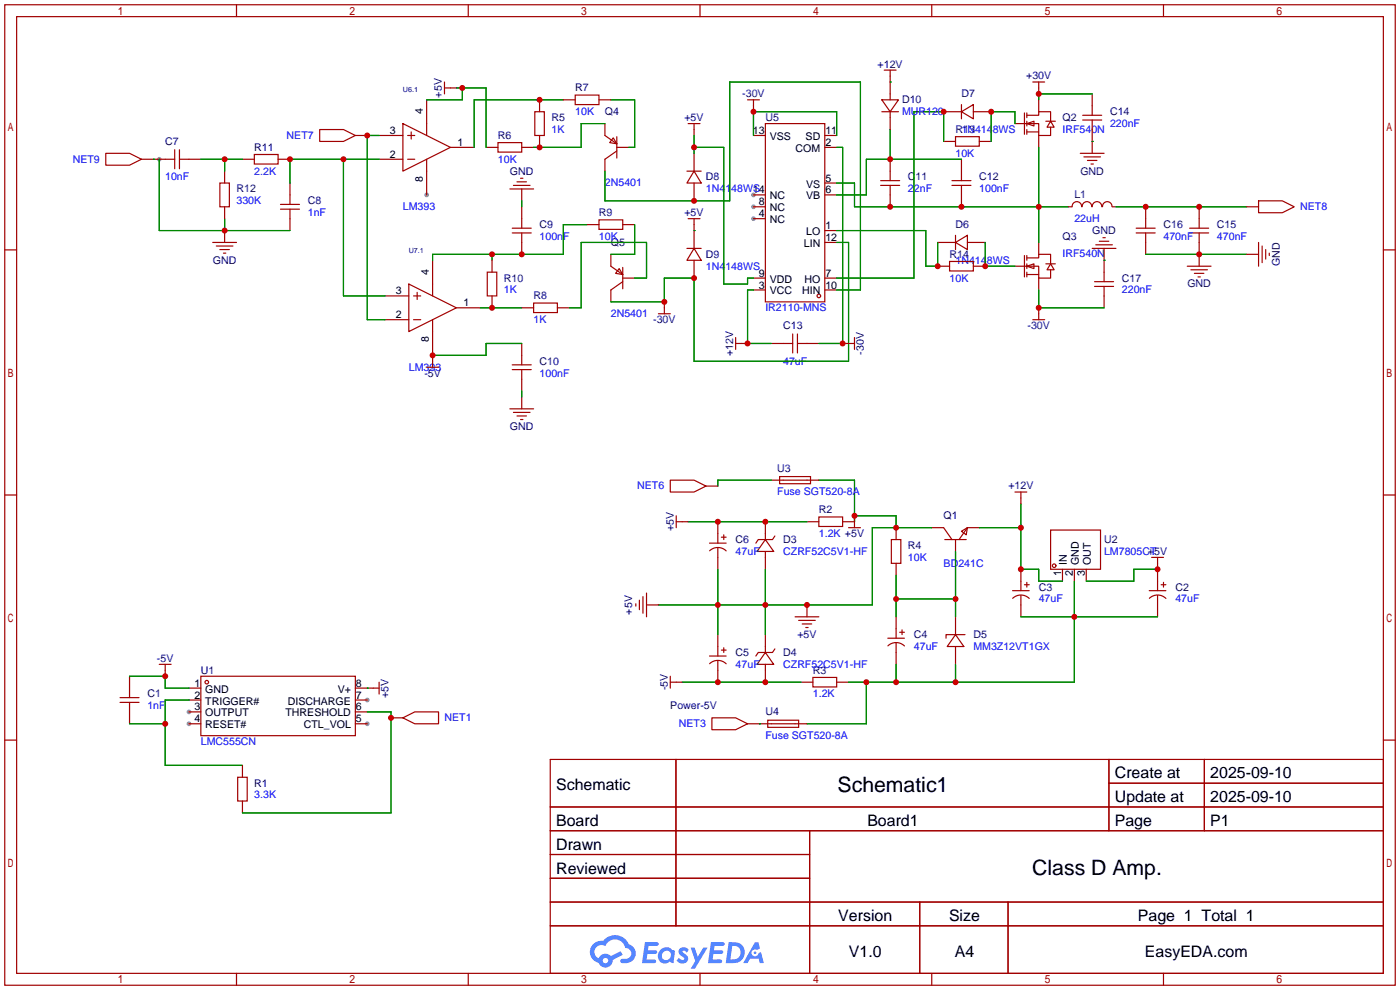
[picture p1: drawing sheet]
<svg xmlns="http://www.w3.org/2000/svg" width="299mm" height="212mm" viewBox="0 0 299 212" stroke-linecap="round" stroke-linejoin="round" font-family="sans-serif">
<g fill="#999">
<circle cx="78.5" cy="149.6" r=".51"/>
<circle cx="78.5" cy="154.7" r=".51"/>
<circle cx="40.4" cy="154.7" r=".51"/>
<circle cx="40.4" cy="152.1" r=".51"/>
<circle cx="161" cy="41.7" r=".51"/>
<circle cx="161" cy="44.2" r=".51"/>
<circle cx="161" cy="46.7" r=".51"/>
<circle cx="91.2" cy="41.7" r=".51"/>
<circle cx="34" cy="34" r=".51"/>
</g>
<g fill="none" stroke="#a10000" stroke-width=".25">
<path d="M1 1h297.2v209.6h-297.2zM3.6 3.6h292.1v204.4h-292.1zM50.5 1v2.6M100.1 1v2.6M149.6 1v2.6M199.1 1v2.6M248.7 1v2.6M1 53.4h2.6M295.7 53.4h2.5M1 105.8h2.6M295.7 105.8h2.5M1 158.2h2.6"/>
<path d="M295.7 158.2h2.5M117.6 162.3h178.1v45.7h-178.1zM117.6 172.5h178.1M117.6 177.5h178.1M144.5 162.3v35.6M173 177.5v30.5M237 162.3v15.2M237 167.4h58.7M257.4 162.3v15.2M117.6 182.6h55.4M117.6 192.8h178.1M117.6 187.7h55.4"/>
<path d="M117.6 197.9h178.1M196.6 192.8v15.2M215.4 192.8v15.2M50.5 208v2.6M100.1 208v2.6M149.6 208v2.6M199.1 208v2.6M248.7 208v2.6"/>
</g>
<g fill="#5487ff">
<path d="M145.3 202.7a1.3 1.3 0 0 1 1.9 .3l-.4 .6a.54 .54 0 0 0-.9-.2l.1 .2a1.34 1.34 0 0 1 .9 1.8 1.47 1.47 0 0 1-2.3-.1l.5-.6 .8 .5a.31 .31 0 0 0 .4-.3 .31 .31 0 0 0-.3-.4 1.12 1.12 0 0 1-.7-1.8z"/>
<path d="M147.6 202.5h.9l.6 2 1.2-2h.9l-2.7 4.6h-.9l1-1.7z"/>
<path d="M137.8 201.4h1.7a1.31 1.31 0 0 1 1.2 .2 .4 .4 0 0 1-.3 .5l-1.8 .1-.1 .9h1.6a.4 .4 0 0 1 .4 .4 .4 .4 0 0 1-.5 .4h-1.6l-.2 1.2h1.4a.46 .46 0 0 1 .5 0 .46 .46 0 0 1 .1 .5l-.4 .2h-2.6z"/>
<path d="M151.9 201.4h1.7a1.32 1.32 0 0 1 1.2 .2 .39 .39 0 0 1-.3 .5l-1.8 .1-.1 .9h1.6a.4 .4 0 0 1 .4 .4 .4 .4 0 0 1-.4 .4h-1.7l-.2 1.2h1.4a.46 .46 0 0 1 .5 0 .46 .46 0 0 1 .1 .5l-.4 .2h-2.6z"/>
<path d="M161.3 201.4h.8l.3 1.3-.6 .4a.75 .75 0 0 0-1.1 .3 .75 .75 0 0 0 .5 1 .75 .75 0 0 0 .9-.7l.5-.2 .6 2.3h-.8l-.3-.9h-1.8l-.5 .9h-1z"/>
<path d="M155.7 201.4l-.6 4.4h1.5a2.27 2.27 0 0 0 2.6-2.2 2.27 2.27 0 0 0-2.7-2.2zM156.5 202.1a1.5 1.5 0 0 1 1.8 1.6 1.5 1.5 0 0 1-1.9 1.4h-.3z"/>
<path d="M141.2 203a1.6 1.6 0 0 0-.3 2.3 1.6 1.6 0 0 0 2.3 .2l.7 .3 .3-2.4-.1-.3-.5-.1a1.58 1.58 0 0 0-2.4 0zM141.8 203.5a.98 .98 0 0 1 1.6 .4 .98 .98 0 0 1-1.1 1.3 .94 .94 0 0 1-.9-.7 .94 .94 0 0 1 .4-1z"/>
<path d="M126.8 201.8a2.37 2.37 0 0 0 1.1 4 1.54 1.54 0 0 0 1.8 1 1.54 1.54 0 0 0 1.2-1.6l2.2-1.1-.5-.8-2 1a1.57 1.57 0 0 0-2.7 .5 1.5 1.5 0 0 1-.7-2.1 1.5 1.5 0 0 1 2.2-.5 2.23 2.23 0 0 1 2.3-1.4 2.23 2.23 0 0 1 2 1.8 1.16 1.16 0 0 1 1.2 1.1 1.16 1.16 0 0 1-1.1 1.2h-.7a.47 .47 0 0 0-.5 .4 .47 .47 0 0 0 .4 .5 2.17 2.17 0 0 0 2.5-.9 2.17 2.17 0 0 0-.3-2.7l-.8-.4a3.2 3.2 0 0 0-5.5-.7l-1.1 .1zM128.8 205.3a.6 .6 0 0 1 1.2 0 .6 .6 0 0 1-1.2 0z"/>
<circle cx="161.4" cy="203.6" r=".28"/>
</g>
<g fill="none" stroke="#a10000" stroke-width=".25">
<path d="M95 18.8h2.5M95 17.5v2.6M189 15h2.5M190.2 15v6.3M220.7 17.5h2.6M222 17.5v2.6M22.6 32.8h5.1l2.5 1.2-2.5 1.3h-5.1zM30.2 34h7.1M37.3 32v4.1M38.4 34h4.5M38.4 32v4.1M47 39.1h2v5.1h-2z"/>
<path d="M48 36.6v2.5M51.8 34h2.6M54.4 33h5v2.1h-5zM59.4 34h2.6M62 39.1v4.6M68.3 27.7h5.1l2.5 1.3-2.5 1.2h-5.1zM75.9 29h2.6M81 29h5.1M81 34h5.1M86.1 26.4l10.2 5.1-10.2 5.1zM87.1 29h1.5M87.1 34h1.5"/>
<path d="M87.9 28.2v1.5M91.2 21.3v7.7M91.2 34v7.7M96.3 31.5h5M103.9 31.5h2.5M106.4 30.5h5.1v2h-5.1zM109.7 39.6h3.6M110.5 38.9h2M111.3 38.1h.5M111.5 31.5h2.5M114.3 23.9h2v5.1h-2zM115.3 21.3v2.6"/>
<path d="M115.3 29v2.5M120.4 21.3h2.5M122.9 20.3h5.1v2.1h-5.1zM128 21.3h2.6M129.3 26.4v2.6l2.5 1.7M131.1 29.5l.7 1.2-1.5-.2zM131.8 31.5h2.6M131.8 32.3l-2.5 1.7v2.6M131.8 29.2v4.6M146.8 36.6h3.1M147.1 26.4h2.5M148.3 36.6l1.6 2.5h-3.1z"/>
<path d="M148.3 26.4v2.6M148.3 32.8v3.8M148.3 39.1v3.8M159.8 21.3h2.5M161 29h2.6M161 21.3v2.6M163.6 26.4h12.7v38.1h-12.7zM176.3 39.1h2.5M176.3 31.5h2.5M176.3 29h2.5M188.2 38.6h4.1M188.2 39.6h4.1"/>
<path d="M188.5 21.3h3.5l-1.8 2.6zM188.5 23.9h3.5M190.2 23.9v3.8M190.2 34v4.6M190.2 39.6v4.6M201.7 23.9h3.8M201.7 30.2h2.5M203.5 38.6h4M203.5 39.6h4M204.2 29.2h5.1v2h-5.1zM205.5 23.9l2.5-1.5v3zM205.5 22.4v3"/>
<path d="M205.5 34v4.6M205.5 39.6v4.6M208 23.9h3.8M209.3 30.2h2.5M216.9 26.4h2.6M218.9 24.1v4.6M219.5 26.4h2.5v2.6h2.5v-1.8M219.5 24.6h2.5v-.7h2.5v2M219.5 26.4l1.5-.5v1zM219.5 24.1v1M219.5 25.9v1M219.5 27.7v1"/>
<path d="M219.5 28.2h2.5M222 21.3v2.6M222 29v2.5M223.5 25.9h2.1M224.5 25.9l.8 1.3h-1.5zM230.9 32.8h5.1M231.4 24.6h4.1M231.4 25.7h4.1M231.6 33.5h3.6M232.4 34.3h2M233.2 35.1h.5M233.4 20.1v4.5"/>
<path d="M233.4 25.7v7.1M45.5 51.8h5M46.2 52.6h3.6M47 53.3h2M47.8 54.1h.5M48 44.2v2.5M48 49.3v2.5M59.9 43.7h4.1M59.9 44.7h4.1M62 44.7v4.6M92.5 55.6v7.6M104.1 58.2h2.1v5h-2.1z"/>
<path d="M105.2 55.6v2.6M109 40.4h5M109.5 49.8h4M109.5 48.8h4M111.5 40.4v2.5M111.5 44.2v4.6M111.5 49.8v4.6M125.5 48h2.5M128 47h5.1v2h-5.1zM130.6 54.4v2.5l2.5 1.8M132.3 57.4l.8 1.3-1.5-.3zM133.1 59.4h2.5"/>
<path d="M133.1 57.2v4.5M133.1 48h2.5M146.8 53.1h3.1M147.1 46.7h2.5M148.3 53.1l1.6 2.5h-3.1zM148.3 46.7v6.4M148.3 55.6v3.8M161 59.4h2.6M161 41.7h2.6M161 44.2h2.6M161 46.7h2.6M176.3 59.4h2.5"/>
<path d="M176.3 51.8h2.5M176.3 49.3h2.5M176.3 41.7h2.5M200.4 56.9h2.5M200.4 51.8h3.8M202.9 55.9h5.1v2h-5.1zM204.2 51.8l2.6-1.5v3zM204.2 50.3v3M206.8 51.8h3.8M208 56.9h2.6M216.9 56.9h2.6M218.9 54.6v4.6"/>
<path d="M219.5 56.9h2.5v2.5h2.5v-1.7M219.5 55.1h2.5v-.7h2.5v2M219.5 56.9l1.5-.5v1zM219.5 54.6v1M219.5 56.4v1M219.5 58.2v1M219.5 58.7h2.5M222 51.8v2.6M222 59.4v2.6M223.5 56.4h2.1M224.5 56.4l.8 1.3h-1.5zM228.3 44.2h.8"/>
<path d="M229.1 44.2a1.01 1.01 0 0 1 1-1.1 1.01 1.01 0 0 1 1.1 1.1M231.3 44.2a1.01 1.01 0 0 1 1-1.1 1.01 1.01 0 0 1 1 1.1M233.4 53.1h5.1M233.4 44.2a1.01 1.01 0 0 1 1.1-1.1 1.01 1.01 0 0 1 1 1.1M234.2 52.3h3.5M234.9 51.6h2.1M235.6 44.2a1.01 1.01 0 0 1 1-1.1 1.01 1.01 0 0 1 1.1 1.1M235.7 50.8h.5M236 53.1v7.1M237.7 44.2h.8M242.8 49.8h4.1M242.8 48.8h4.1"/>
<path d="M244.9 44.2v4.6M244.9 49.8v4.6M253.7 56.9h5.1M254.3 49.8h4M254.3 48.8h4M254.5 57.7h3.6M255.3 58.4h2M256 59.2h.5M256.3 44.2v4.6M256.3 49.8v7.1M266.4 44.2h2.6M266.4 54.4h2.6"/>
<path d="M269 42.9h5.1l2.5 1.3-2.5 1.3h-5.1zM269 51.8v5.1M269.7 52.6v3.5M270.5 53.3v2.1M271.3 54.1v.5M82.3 68.3h5.1M82.3 63.2h5.1M87.4 60.7l10.1 5.1-10.1 5.1zM88.4 68.3h1.5M88.4 63.2h1.5M89.2 62.5v1.5M91.2 78.5h2.5"/>
<path d="M92.5 68.3v10.2M97.5 65.8h5.1M105.2 63.2v2.6M109.5 79h4M109.5 78h4M111.5 65.8h2.5M111.5 73.4v4.6M111.5 79v4.6M114 64.8h5.1v2h-5.1zM119.1 65.8h2.6M133.1 60.2l-2.5 1.8v2.5M140.7 67.1h2.6"/>
<path d="M142 64.5v2.6M157.2 73.4h2.6M157.2 72.1v2.6M161 62h2.6M164.8 73.4h4.6M169.4 71.4v4M170.4 73.4h4.6M170.4 71.4v4M176.3 62h2.5M180.1 73.4h2.5M182.6 72.1v2.6M220.7 68.3h2.6"/>
<path d="M222 65.8v2.5M233.9 60.2h4.1M233.9 61.2h4.1M236 61.2v4.6M109 87.4h5M109.7 88.1h3.6M110.5 88.9h2M111.3 89.7h.5M111.5 84.8v2.6M143.3 102.6h5l2.6 1.3-2.6 1.3h-5zM144.5 111.5h2.6M144.5 110.2v2.6"/>
<path d="M150.9 103.9h2.5M151.6 116.1h3.6M151.7 117.7a2.54 2.54 0 0 1 3.5 0M153.4 111.5v4.6M153.4 117.1v4.6M154.2 114.8h1M154.7 114.3v1M163.6 115.3l1.8 2.6h-3.6zM163.6 111.5v3.8M163.6 117.9v3.8M164.8 102.6h10.2M165.6 114.6l-.5 .7h-3l-.6 .8"/>
<path d="M166.6 101.9h6.6v1.5h-6.6zM172.5 111.5h2.5M175 110.5h5.1v2h-5.1zM180.1 111.5h2.5M181.4 112.8h2.5M182.6 110.2v2.6M190.5 115.3h2v5.1h-2zM191.5 112.8v2.5M199.1 112.8h2.6l1.8 2.5M201.9 115.3h4.6M204.2 115.3v2.6M205.5 113.5l1.3-.7-.3 1.5z"/>
<path d="M206.8 112.8h2.5M206.8 112.8l-1.8 2.5M216.9 105.2h2.6M218.2 105.2v2.5M224.5 113.3h10.7v8.4h-10.7zM246.1 119.1h2.6M247.4 119.1v7.1M135.9 129v.5M136.7 128.3v2M137.4 127.5v3.6M138.2 129.3h2.5M138.2 126.7v5.1"/>
<path d="M153.4 135.6v4.6M154.2 138.9h1M154.7 138.4v1M163.6 139.4l1.8 2.6h-3.6zM163.6 135.6v3.8M165.6 138.7l-.5 .7h-3l-.6 .8M169.9 131.8h5.1M170.7 132.6h3.5M171.4 133.4h2.1M172.2 134.1h.5M172.5 129.3v2.5M189.7 136.4h3.6"/>
<path d="M189.8 138a2.54 2.54 0 0 1 3.5 .1M191.5 120.4v2.5M191.5 131.8v4.6M191.5 137.4v4.6M192.3 135.1h1M192.8 134.6v1M204.2 135.6l1.8 2.6h-3.6zM204.2 131.8v3.8M204.2 138.2v3.8M206.2 135.6h-4v.8M216.4 126.2h3.6M216.4 127.9a2.54 2.54 0 0 1 3.6 0"/>
<path d="M218.2 121.7v4.5M218.2 127.3v4.5M218.9 125h1.1M219.5 124.5v1M227.1 121.7v2.5M229.6 121.7v2.5M232.2 121.7v2.5M245.6 126.2h3.6M245.6 127.9a2.54 2.54 0 0 1 3.6 0M247.4 127.3v4.5M248.2 125h1M248.7 124.5v1"/>
<path d="M25.7 149.1h4M25.7 150.1h4M27.7 144.5v4.6M27.7 150.1v4.6M34 142h2.6M35.3 142v2.5M40.4 147.1h2.5M40.4 149.6h2.5M40.4 152.1h2.5M40.4 154.7h2.5M42.9 144.5h33v12.7h-33zM75.9 147.1h5.1"/>
<path d="M75.9 149.6h2.6M75.9 152.1h2.6M75.9 154.7h2.6M81 145.8v2.5M83.6 153.4h2.5M86.1 153.4l2.5-1.3h5.1v2.6h-5.1zM143.3 145.8h2.5M143.3 144.5v2.6M151.6 140.2h3.6M151.7 141.8a2.54 2.54 0 0 1 3.5 .1M152.1 153.4h5.1l2.6 1.3-2.6 1.3h-5.1zM153.4 141.2v4.6"/>
<path d="M159.8 154.7h12.7M163.6 142v3.8M164.1 153.9h6.6v1.5h-6.6zM171.2 145.8h2.5M173.7 144.8h5.1v2h-5.1zM178.8 145.8h2.6M50.8 166.1h2v5.1h-2zM51.8 163.6v2.5M51.8 171.2v2.5"/>
<circle cx="175" cy="63.2" r=".38"/>
<circle cx="225.3" cy="120.9" r=".38"/>
<circle cx="44.2" cy="145.8" r=".38"/>
</g>
<g fill="none" stroke="#008700" stroke-width=".25">
<path d="M97.5 18.8h6.4v12.7M98.8 18.8v2.5h-7.6M190.2 17.5h.1M32.8 34h.1M34 34v15.3h28M42.9 34h8.9M48 34v2.6M73.4 34v29.2h8.9M81 34h-19v5.1M81 29h-2.5v39.3h3.8M120.4 21.3h-19.1v10.2M129.3 26.4h-5.1v5.1h-10.2"/>
<path d="M129.3 36.6v6.3h26.7v-25.4h27.9v44.5h-5.1M130.6 21.3h5v10.2h-1.2M148.3 31.5h6.4v29.2h5.1v-1.3h1.2M148.3 29v3.8M161 29v-5.1h17.8v5.1M178.8 39.1h3.8v5.1h45.7M178.8 31.5h1.3v41.9h-5.1M190.2 27.7v6.3M201.7 30.2v-6.3h-6.4v35.5h-16.5M205.5 34h-20.3v7.7h-6.4M216.9 26.4v-2.5h-5.1v6.3M222 31.5v20.3"/>
<path d="M233.4 30.2h.1M233.4 20.1h-11.4v1.2M48 46.7v2.6M105.2 54.4v1.2M111.5 42.9v1.3M125.5 48h-5.1v6.4h-27.9v1.2M135.6 59.4h2.6v-7.6h-14v14h-2.5M135.6 48v6.4h-5M148.3 49.3h.1M178.8 51.8h2.6v25.4h-33.1v-17.8h-6.3v5.1h-11.4M178.8 49.3h19.1v7.6h2.5v-5.1M210.6 51.8v5.1h6.3"/>
<path d="M236 55.6h.1M238.5 44.2h27.9M244.9 54.4h21.5M102.6 65.8h8.9M111.5 73.4h-7.6v2.5h-11.4M161 62h-1.2v11.4h5M222 62v3.8h14M111.5 83.6v1.2M147.1 111.5h25.4M164.8 102.6h-11.4v1.3M175 102.6h7.6v8.9M182.6 110.2h8.9v2.6"/>
<path d="M199.1 112.8h-12.7v16.5h-45.7M204.2 117.9v13.9M209.3 112.8h8.9M218.2 107.7v14h3.8v2.5h5.1M153.4 121.7v13.9M163.6 121.7v13.9M191.5 122.9v8.9M191.5 128h12.7M218.2 131.8h29.2M229.6 124.2v21.6h-48.2M247.4 121.7h-5.1v2.5h-10.1M27.7 154.7h7.6"/>
<path d="M27.7 144.5h7.6v2.6h5.1M40.4 149.6h-5.1v14h16.5M78.5 147.1h.1M78.5 152.1h5.1v21.6h-31.8M145.8 145.8h25.4M162.3 154.7h.1M185.2 145.8v8.9h-12.7M191.5 142v3.8M204.2 142v3.8"/>
</g>
<g fill="#c00">
<circle cx="35.3" cy="154.7" r=".63"/>
<circle cx="35.3" cy="144.5" r=".63"/>
<circle cx="83.6" cy="153.4" r=".63"/>
<circle cx="163.6" cy="111.5" r=".63"/>
<circle cx="153.4" cy="111.5" r=".63"/>
<circle cx="153.4" cy="129.3" r=".63"/>
<circle cx="163.6" cy="129.3" r=".63"/>
<circle cx="172.5" cy="129.3" r=".63"/>
<circle cx="191.5" cy="112.8" r=".63"/>
<circle cx="182.6" cy="110.2" r=".63"/>
<circle cx="163.6" cy="145.8" r=".63"/>
<circle cx="153.4" cy="145.8" r=".63"/>
<circle cx="191.5" cy="145.8" r=".63"/>
<circle cx="204.2" cy="145.8" r=".63"/>
<circle cx="229.6" cy="131.8" r=".63"/>
<circle cx="185.2" cy="145.8" r=".63"/>
<circle cx="218.2" cy="121.7" r=".63"/>
<circle cx="218.2" cy="112.8" r=".63"/>
<circle cx="247.4" cy="121.7" r=".63"/>
<circle cx="191.5" cy="128" r=".63"/>
<circle cx="204.2" cy="128" r=".63"/>
<circle cx="98.8" cy="18.8" r=".63"/>
<circle cx="115.3" cy="31.5" r=".63"/>
<circle cx="115.3" cy="21.3" r=".63"/>
<circle cx="92.5" cy="75.9" r=".63"/>
<circle cx="105.2" cy="65.8" r=".63"/>
<circle cx="111.5" cy="54.4" r=".63"/>
<circle cx="105.2" cy="54.4" r=".63"/>
<circle cx="73.4" cy="34" r=".63"/>
<circle cx="62" cy="34" r=".63"/>
<circle cx="78.5" cy="29" r=".63"/>
<circle cx="48" cy="49.3" r=".63"/>
<circle cx="48" cy="34" r=".63"/>
<circle cx="159.8" cy="73.4" r=".63"/>
<circle cx="190.2" cy="44.2" r=".63"/>
<circle cx="205.5" cy="44.2" r=".63"/>
<circle cx="222" cy="44.2" r=".63"/>
<circle cx="190.2" cy="34" r=".63"/>
<circle cx="148.3" cy="31.5" r=".63"/>
<circle cx="161" cy="23.9" r=".63"/>
<circle cx="180.1" cy="73.4" r=".63"/>
<circle cx="211.8" cy="23.9" r=".63"/>
<circle cx="210.6" cy="56.9" r=".63"/>
<circle cx="200.4" cy="56.9" r=".63"/>
<circle cx="201.7" cy="23.9" r=".63"/>
<circle cx="148.3" cy="59.4" r=".63"/>
<circle cx="142" cy="64.5" r=".63"/>
<circle cx="148.3" cy="42.9" r=".63"/>
<circle cx="222" cy="20.1" r=".63"/>
<circle cx="244.9" cy="44.2" r=".63"/>
<circle cx="256.3" cy="44.2" r=".63"/>
<circle cx="256.3" cy="54.4" r=".63"/>
<circle cx="222" cy="65.8" r=".63"/>
</g>
<g font-size="4.5">
<text x="179" y="169.2">Schematic1</text>
<text x="220.6" y="187">Class D Amp.</text>
</g>
<g font-size="3.4">
<text x="238.3" y="166.4">Create at</text>
<text x="258.7" y="166.4">2025-09-10</text>
<text x="118.9" y="168.9">Schematic</text>
<text x="238.3" y="171.4">Update at</text>
<text x="258.7" y="171.4">2025-09-10</text>
<text x="118.9" y="176.5">Board</text>
<text x="185.4" y="176.5">Board1</text>
<text x="238.3" y="176.5">Page</text>
<text x="258.7" y="176.5">P1</text>
<text x="118.9" y="181.6">Drawn</text>
<text x="118.9" y="186.7">Reviewed</text>
<text x="179.2" y="196.8">Version</text>
<text x="202.8" y="196.8">Size</text>
<text x="243.2" y="196.8">Page 1 Total 1</text>
<text x="181.4" y="204.5">V1.0</text>
<text x="204.1" y="204.5">A4</text>
<text x="244.7" y="204.5">EasyEDA.com</text>
</g>
<g font-size="2.3" fill="#000080">
<text x="187.6" y="14.4">+12V</text>
<text x="219.3" y="17">+30V</text>
<text x="94.5" y="20.8" transform="rotate(-90 94.5 20.8)">+5V</text>
<text x="122.9" y="19.5">R7</text>
<text x="158.6" y="20.8">-30V</text>
<text x="192.8" y="22.1">D10</text>
<text x="205.5" y="20.8">D7</text>
<text x="106.4" y="29.7">R6</text>
<text x="117.9" y="25.9">R5</text>
<text x="129.3" y="24.6">Q4</text>
<text x="146.3" y="25.9">+5V</text>
<text x="163.6" y="25.9">U5</text>
<text x="204.2" y="28.4">R13</text>
<text x="227.1" y="25.9">Q2</text>
<text x="237.2" y="24.6">C14</text>
<text x="35.3" y="31">C7</text>
<text x="54.4" y="32.2">R11</text>
<text x="50.5" y="41.1">R12</text>
<text x="109" y="37.3">GND</text>
<text x="150.9" y="38.6">D8</text>
<text x="194.1" y="38.6">C11</text>
<text x="209.3" y="38.6">C12</text>
<text x="230.9" y="37.3">GND</text>
<text x="65.8" y="43.7">C8</text>
<text x="128" y="46.2">R9</text>
<text x="146.3" y="46.2">+5V</text>
<text x="229.6" y="42.4">L1</text>
<text x="115.3" y="48.7">C9</text>
<text x="130.6" y="52.5">Q5</text>
<text x="204.2" y="48.7">D6</text>
<text x="227.1" y="51.3">Q3</text>
<text x="233.4" y="50">GND</text>
<text x="248.7" y="48.7">C16</text>
<text x="260.1" y="48.7">C15</text>
<text x="45.5" y="56.4">GND</text>
<text x="150.9" y="55.1">D9</text>
<text x="202.9" y="55.1">R14</text>
<text x="273.5" y="56.9" transform="rotate(-90 273.5 56.9)">GND</text>
<text x="107.7" y="60.2">R10</text>
<text x="114" y="64">R8</text>
<text x="239.8" y="60.2">C17</text>
<text x="253.8" y="61.4">GND</text>
<text x="139.6" y="69.1">-30V</text>
<text x="167.4" y="70.3">C13</text>
<text x="219.6" y="70.3">-30V</text>
<text x="115.3" y="77.9">C10</text>
<text x="156.7" y="76.1" transform="rotate(-90 156.7 76.1)">+12V</text>
<text x="184.6" y="75.8" transform="rotate(-90 184.6 75.8)">-30V</text>
<text x="90.7" y="80.5">-5V</text>
<text x="109" y="91.9">GND</text>
<text x="166.1" y="100.8">U3</text>
<text x="215.5" y="104.6">+12V</text>
<text x="144" y="113.6" transform="rotate(-90 144 113.6)">+5V</text>
<text x="175" y="109.7">R2</text>
<text x="201.7" y="111">Q1</text>
<text x="157.2" y="116">C6</text>
<text x="167.4" y="116">D3</text>
<text x="194.1" y="117.3">R4</text>
<text x="236" y="116">U2</text>
<text x="245.3" y="118.6">+5V</text>
<text x="135.1" y="131.3" transform="rotate(-90 135.1 131.3)">+5V</text>
<text x="222" y="126.2">C3</text>
<text x="251.2" y="126.2">C2</text>
<text x="170.4" y="136.4">+5V</text>
<text x="195.3" y="136.4">C4</text>
<text x="208" y="136.4">D5</text>
<text x="33.5" y="141.4">-5V</text>
<text x="42.9" y="144">U1</text>
<text x="157.2" y="140.2">C5</text>
<text x="167.4" y="140.2">D4</text>
<text x="173.7" y="144">R3</text>
<text x="31.5" y="149.1">C1</text>
<text x="83" y="149.1" transform="rotate(-90 83 149.1)">+5V</text>
<text x="142.7" y="147.6" transform="rotate(-90 142.7 147.6)">-5V</text>
<text x="143.3" y="151.6">Power-5V</text>
<text x="163.6" y="152.9">U4</text>
<text x="54.4" y="168.1">R1</text>
</g>
<g font-size="2.3" fill="#00f">
<text x="61.3" y="29.7">NET7</text>
<text x="117.9" y="28.4">1K</text>
<text x="122.9" y="24.6">10K</text>
<text x="192.8" y="24.6">MUR120</text>
<text x="205.5" y="28.4">1N4148WS</text>
<text x="227.1" y="28.4">IRF540N</text>
<text x="237.2" y="27.1">220nF</text>
<text x="15.5" y="34.8">NET9</text>
<text x="106.4" y="34.8">10K</text>
<text x="204.2" y="33.5">10K</text>
<text x="35.3" y="38.6">10nF</text>
<text x="54.4" y="37.3">2.2K</text>
<text x="129.3" y="39.8">2N5401</text>
<text x="150.9" y="41.1">1N4148WS</text>
<text x="194.1" y="41.1">22nF</text>
<text x="209.3" y="41.1">100nF</text>
<text x="50.5" y="43.7">330K</text>
<text x="65.8" y="46.2">1nF</text>
<text x="86.1" y="44.9">LM393</text>
<text x="229.6" y="47.5">22uH</text>
<text x="277.9" y="44.9">NET8</text>
<text x="115.3" y="51.3">100nF</text>
<text x="128" y="51.3">10K</text>
<text x="248.7" y="51.3">470nF</text>
<text x="260.1" y="51.3">470nF</text>
<text x="150.9" y="57.6">1N4148WS</text>
<text x="204.2" y="56.4">1N4148WS</text>
<text x="227.1" y="54.8">IRF540N</text>
<text x="107.7" y="62.7">1K</text>
<text x="202.9" y="60.2">10K</text>
<text x="239.8" y="62.7">220nF</text>
<text x="114" y="69.1">1K</text>
<text x="130.6" y="67.8">2N5401</text>
<text x="163.6" y="66.5">IR2110-MNS</text>
<text x="167.4" y="77.9">47uF</text>
<text x="87.4" y="79.2">LM393</text>
<text x="115.3" y="80.5">100nF</text>
<text x="136.2" y="104.6">NET6</text>
<text x="166.1" y="105.9">Fuse SGT520-8A</text>
<text x="157.2" y="118.6">47uF</text>
<text x="167.4" y="118.6">CZRF52C5V1-HF</text>
<text x="175" y="114.8">1.2K +5V</text>
<text x="194.1" y="119.9">10K</text>
<text x="236" y="118.6">LM7805CT</text>
<text x="201.7" y="121.1">BD241C</text>
<text x="222" y="128.7">47uF</text>
<text x="251.2" y="128.7">47uF</text>
<text x="157.2" y="142.7">47uF</text>
<text x="167.4" y="142.7">CZRF52C5V1-HF</text>
<text x="195.3" y="138.9">47uF</text>
<text x="208" y="138.9">MM3Z12VT1GX</text>
<text x="173.7" y="149.1">1.2K</text>
<text x="31.5" y="151.6">1nF</text>
<text x="95" y="154.1">NET1</text>
<text x="145.1" y="155.4">NET3</text>
<text x="42.9" y="159.2">LMC555CN</text>
<text x="163.6" y="158">Fuse SGT520-8A</text>
<text x="54.4" y="170.7">3.3K</text>
</g>
<g font-size="2.3">
<text x="83.3" y="28.6">3</text>
<text x="90.4" y="24.4" transform="rotate(-90 90.4 24.4)">4</text>
<text x="160.9" y="28.6">13</text>
<text x="164.5" y="29.9">VSS</text>
<text x="172.2" y="29.9">SD</text>
<text x="176.4" y="28.6">11</text>
<text x="83.3" y="33.7">2</text>
<text x="97.8" y="31.2">1</text>
<text x="170" y="32.5">COM</text>
<text x="176.4" y="31.2">2</text>
<text x="90.4" y="38.9" transform="rotate(-90 90.4 38.9)">8</text>
<text x="160.9" y="41.3">14</text>
<text x="172.3" y="40.1">VS</text>
<text x="176.4" y="41.3">6</text>
<text x="176.4" y="38.8">5</text>
<text x="162.2" y="43.9">8</text>
<text x="162.2" y="46.4">4</text>
<text x="164.5" y="42.6">NC</text>
<text x="164.5" y="45.2">NC</text>
<text x="164.5" y="47.7">NC</text>
<text x="172.3" y="42.6">VB</text>
<text x="171.8" y="52.8">LIN</text>
<text x="172.3" y="50.2">LO</text>
<text x="176.4" y="51.5">12</text>
<text x="176.4" y="49">1</text>
<text x="91.7" y="58.7" transform="rotate(-90 91.7 58.7)">4</text>
<text x="162.2" y="59.1">9</text>
<text x="176.4" y="59.1">7</text>
<text x="84.6" y="62.9">3</text>
<text x="99.1" y="65.5">1</text>
<text x="162.2" y="61.7">3</text>
<text x="164.5" y="60.4">VDD</text>
<text x="164.5" y="62.9">VCC</text>
<text x="171.4" y="62.9">HIN</text>
<text x="171.9" y="60.4">HO</text>
<text x="176.4" y="61.7">10</text>
<text x="84.6" y="68">2</text>
<text x="91.7" y="73.2" transform="rotate(-90 91.7 73.2)">8</text>
<text x="226.8" y="123.1" transform="rotate(-90 226.8 123.1)">1</text>
<text x="228" y="120.7" transform="rotate(-90 228 120.7)">IN</text>
<text x="229.3" y="123.1" transform="rotate(-90 229.3 123.1)">2</text>
<text x="230.6" y="120.7" transform="rotate(-90 230.6 120.7)">GND</text>
<text x="231.8" y="123.1" transform="rotate(-90 231.8 123.1)">3</text>
<text x="233.1" y="120.7" transform="rotate(-90 233.1 120.7)">OUT</text>
<text x="41.5" y="149.3">2</text>
<text x="41.5" y="146.8">1</text>
<text x="43.9" y="148">GND</text>
<text x="72.2" y="148">V+</text>
<text x="76.1" y="146.8">8</text>
<text x="76.1" y="149.3">7</text>
<text x="41.5" y="154.4">4</text>
<text x="41.5" y="151.8">3</text>
<text x="43.9" y="155.6">RESET#</text>
<text x="43.9" y="153.1">OUTPUT</text>
<text x="43.9" y="150.6">TRIGGER#</text>
<text x="61" y="153.1">THRESHOLD</text>
<text x="61.5" y="150.6">DISCHARGE</text>
<text x="64.9" y="155.6">CTL_VOL</text>
<text x="76.1" y="151.8">6</text>
<text x="76.1" y="154.4">5</text>
</g>
<g font-size="1.5" fill="#000080">
<text x="86.1" y="19.7">U6.1</text>
<text x="87.4" y="54">U7.1</text>
</g>
</svg>
